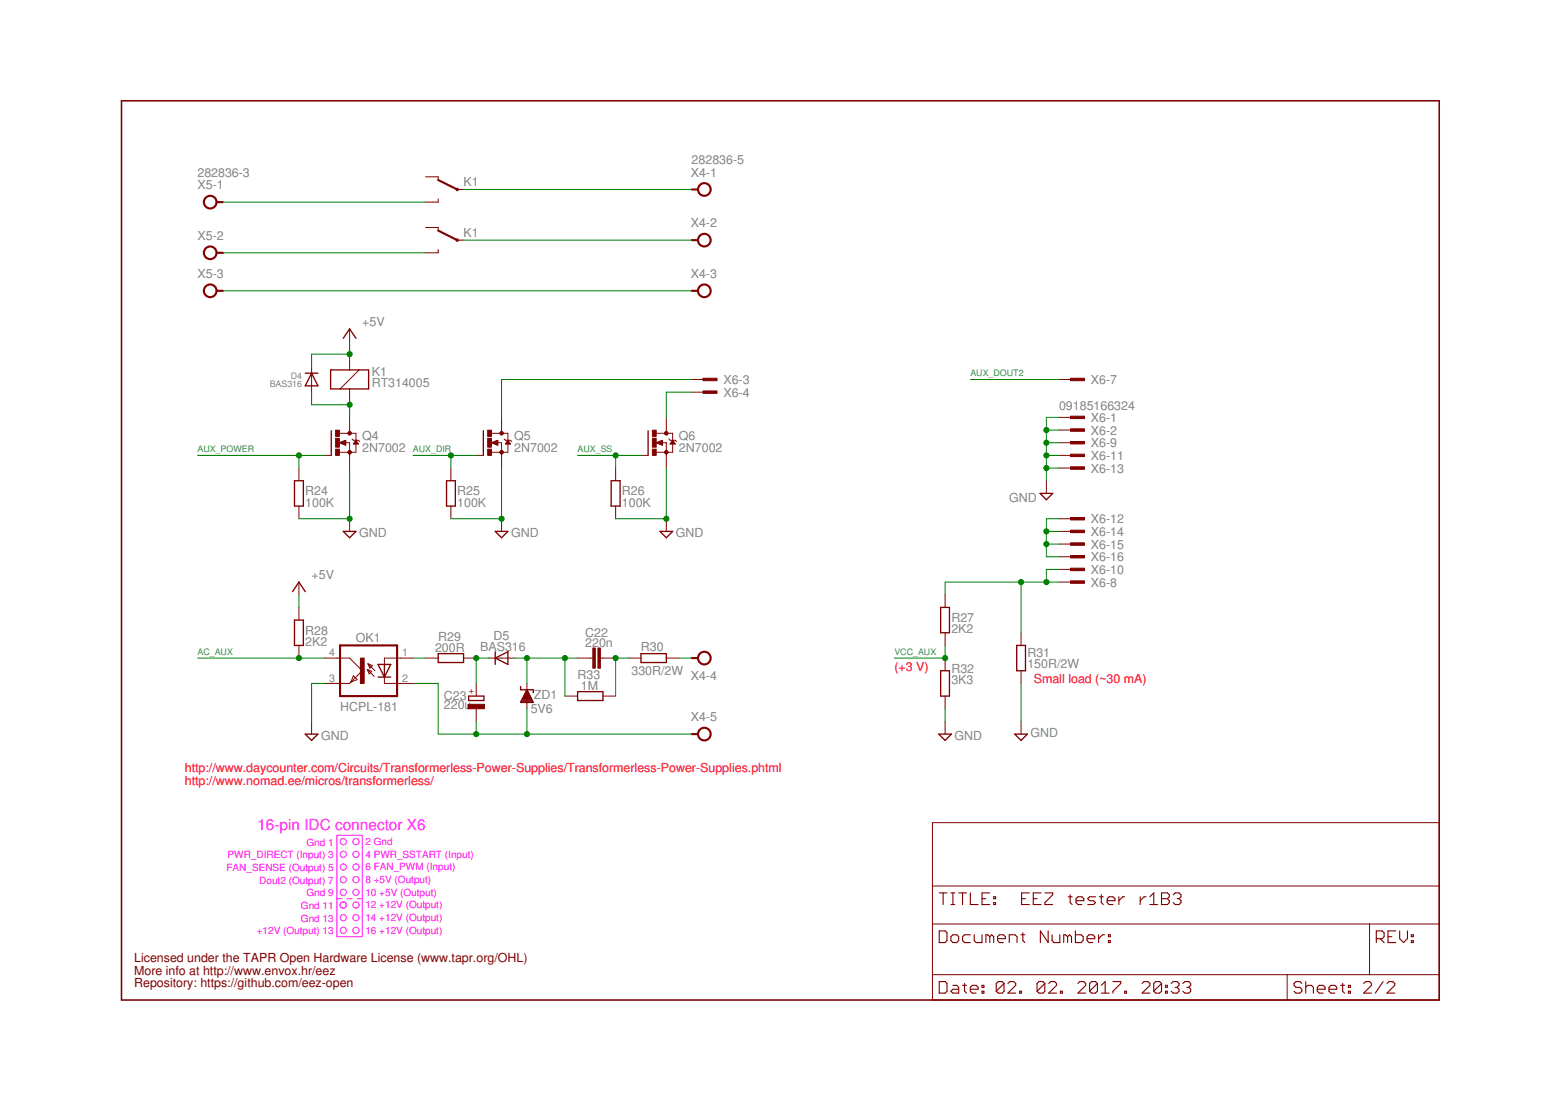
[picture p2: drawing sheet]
<svg xmlns="http://www.w3.org/2000/svg" width="297mm" height="210mm" viewBox="0 0 297 210" stroke-linecap="round" stroke-linejoin="round" font-family="sans-serif">
<g fill="none" stroke="#800000" stroke-width=".4">
<path d="M41.2 38.5h1.2M83.4 34.3l3.7 1.8M131.7 36.1h1.2M41.2 55.4h1.2M41.2 48.2h1.2M83.4 43.9l3.7 1.8M131.7 45.7h1.2M131.7 55.4h1.2M64.7 122.9h10.9v9.7h-10.9zM131.7 139.8h1.2M131.7 125.3h1.2"/>
<circle cx="40" cy="38.5" r="1.21"/>
<circle cx="87.1" cy="36.1" r=".13"/>
<circle cx="134.1" cy="36.1" r="1.21"/>
<circle cx="40" cy="48.2" r="1.21"/>
<circle cx="40" cy="55.4" r="1.21"/>
<circle cx="87.1" cy="45.7" r=".13"/>
<circle cx="134.1" cy="55.4" r="1.21"/>
<circle cx="134.1" cy="45.7" r="1.21"/>
<circle cx="134.1" cy="125.3" r="1.21"/>
<circle cx="134.1" cy="139.8" r="1.21"/>
</g>
<g fill="none" stroke="#800000" stroke-width=".19">
<path d="M81 33.7h2.4v.6M83.4 37.9v.6h-2.4M87.1 36.1h1.2M81 43.3h2.4v.6M83.4 47.5v.7h-2.4M87.1 45.7h1.2M59.3 69.9v4.8M66.6 62.6v2.4M66.6 67.5v3M66.6 74.1v3M66.6 79.5v3M68.4 70.5l-3.7 3.6"/>
<path d="M95.5 79.5v3M126.9 79.5v3M131.7 72.3h2.4M131.7 74.7h2.4M201.7 79.5h2.4M201.7 72.3h2.4M56.9 89.2v2.4M56.9 96.4v2.4M61.7 86.7h1.4M64.6 84.3l1.2-.4v.9zM64.7 82.5h3.1v3.6h-3.2M64.7 84.4l1.9-.1v4.9"/>
<path d="M64.8 84.3h1M65 84.5h.8M65.1 84.2h.7M65.3 84.6h.5M65.4 84h.4M65.6 84.7h.2M65.7 83.9h.1M66.6 98.8v2.4M67 83.6l.3 .3h.9l.3 .2M67.4 84.5h.8M67.4 84.4h.7M67.5 84.3h.6"/>
<path d="M67.6 84.2h.4M67.6 84h.3M67.7 83.9h.1M67.8 83.9l.4 .7h-.9zM85.9 89.2v2.4M85.9 96.4v2.4M90.7 86.7h1.3M93.6 84.3l1.2-.4v.9zM93.6 82.5h3.1v3.6h-3.1M93.7 84.4l1.8-.1v4.9M93.8 84.3h1M94 84.5h.8"/>
<path d="M94 84.2h.8M94.3 84.6h.5M94.3 84h.5M94.5 84.7h.3M94.6 83.9h.2M95.5 98.8v2.4M96 83.6l.2 .3h1l.3 .2M96.3 84.5h.8M96.4 84.4h.7M96.4 84.3h.6M96.5 84.2h.4M96.6 84h.2"/>
<path d="M96.7 83.9h.1M96.7 83.9l.5 .7h-1zM117.2 89.2v2.4M117.2 96.4v2.4M122 86.7h1.4M124.9 84.3l1.3-.4v.9zM125 82.5h3.1v3.6h-3.2M125.1 84.4l1.8-.1v4.9M125.1 84.3h1.1M125.3 84.5h.9M125.4 84.2h.8M125.6 84.6h.6"/>
<path d="M125.7 84h.5M125.9 84.7h.3M126 83.9h.2M126.9 98.8v2.4M127.4 83.6l.2 .3h1l.2 .2M127.7 84.5h.8M127.7 84.4h.7M127.8 84.3h.6M127.9 84.2h.4M128 84h.2M128 83.9h.1M128.1 83.9l.5 .7h-1z"/>
<path d="M199.2 91.6v2.4M201.7 86.7h2.4M201.7 84.3h2.4M201.7 81.9h2.4M201.7 98.8h2.4M201.7 89.2h2.4M56.9 110.9v2.4M56.9 115.7v2.4M180 113.3v2.4M201.7 110.9h2.4M201.7 108.5h2.4M201.7 101.2h2.4"/>
<path d="M201.7 103.6h2.4M201.7 106h2.4M56.9 122.9v2.4M59.3 137.4v2.4M61.7 125.3h4.9l2.4 2.5-2.2 2.1M66.8 129.9l-.2 .3h-4.9M67.3 128.7l.7 .8-1.2 .4zM69.9 127.5l1.4 1.3M69.9 127.5l.9 .4-.5 .5zM70.1 126.4l.8 .4-.5 .5zM70.1 126.4l1.3 1.4M73.2 129v1.2h5.4"/>
<path d="M78.6 125.3h-5.4v1.3M81 125.3h2.4M88.3 125.3h2.4M90.7 130.2v2.4M90.7 135v2.4M93.1 125.3h4.8M100.3 130.2v4.8M107.6 132.6h2.4M110 125.3h2.9M114.3 125.3h2.9M114.8 132.6h2.4M119.6 125.3h2.4"/>
<path d="M126.9 125.3h2.4M180 120.5v2.4M180 125.3v2.5M180 132.6v2.4M180 137.4v2.4M194.4 120.5v2.4M194.4 127.8v2.4M194.4 137.4v2.4M177.5 156.7h96.5v33.8h-96.5zM177.5 176h96.5M177.5 168.8h96.5M260.8 176v9.7"/>
<path d="M177.5 185.7h96.5M245.1 185.7v4.8"/>
</g>
<g fill="none" stroke="#800000" stroke-width=".21">
<path d="M178.8 177.3h1.2l.3 .4v1.5l-.3 .3h-1.2zM178.8 170.1h1.5M179.6 170.1v2.2M181.1 178.4l.3-.3h.8l.3 .3v.8l-.3 .3h-.8l-.3-.3zM181.1 170.1h.7M181.1 172.3h.7M181.4 170.1v2.2M182.5 170.1h1.5M183.3 170.1v2.2M184.8 170.1v2.2h1.4M184.8 178.1h-1.1l-.4 .3v.8l.4 .3h1.1M185.5 178.1v1.1l.4 .3h1.1v-1.4"/>
<path d="M187 171.2h.7M188.5 170.1h-1.5v2.2h1.5M188.5 178.4l-.4-.3h-.4v1.4M188.5 178.4l.3-.3 .4 .3v1.1M188.5 178.4v1.1M189.2 171.9h.4v.4h-.4zM189.2 170.8h.4v.4h-.4zM189.9 178.8h1.5v-.4l-.3-.3h-.8l-.4 .3v.8l.4 .3h.8M192.2 179.5v-1.4h1.1l.4 .3v1.1M194.4 178.1h.7M194.5 171.2h.8M194.8 177.7v1.5l.3 .3"/>
<path d="M196 170.1h-1.5v2.2h1.5M196.7 171.2h.8M198.2 170.1h-1.5v2.2h1.5M199 170.1h1.4v.3l-1.4 1.5v.4h1.4M199.6 177.3v2.2l-1.5-2.2v2.2M200.3 178.1v1.1l.4 .3h1.1v-1.4M203.3 178.4l-.4-.3h-.4v1.4M203.3 178.4v1.1M203.3 178.4l.3-.3 .4 .3v1.1M203.4 170.8h.8M203.8 170.4v1.5l.4 .4M204.8 177.3v2.2h1.1l.3-.3v-.8l-.3-.3h-1.1"/>
<path d="M204.9 171.6h1.5v-.4l-.4-.4h-.7l-.4 .4v.7l.4 .4h.7M207 178.8h1.4v-.4l-.3-.3h-.8l-.3 .3v.8l.3 .3h.8M208.6 170.8h-1.1l-.4 .4 .4 .4h.7l.4 .3-.4 .4h-1.1M209.2 178.1v1.4M209.3 170.8h.8M209.7 170.4v1.5l.4 .4M210.3 178.1h-.4l-.7 .7M210.8 171.6h1.5v-.4l-.4-.4h-.7l-.4 .4v.7l.4 .4h.7M211.1 179.2h.3v.3h-.3zM211.1 178.1h.3v.3h-.3zM213 170.8v1.5M214.1 170.8h-.3l-.8 .8"/>
<path d="M217.1 170.8v1.5M218.2 170.8h-.4l-.7 .8M218.9 172.3h1.5M218.9 170.8l.8-.7v2.2M221.2 170.1h1.1l.4 .3v.4l-.4 .4 .4 .4v.3l-.4 .4h-1.1zM221.2 171.2h1.1M223.4 170.4l.4-.3h.7l.4 .3v.4l-.4 .4M224.1 171.2h.4M224.5 171.2l.4 .4v.3l-.4 .4h-.7l-.4-.4M262.1 178.8h1.1l.3-.4v-.7l-.3-.4h-1.1v2.2M262.8 178.8l.7 .7M264.3 178.4h.7"/>
<path d="M265.8 177.3h-1.5v2.2h1.5M266.5 177.3v1.5l.8 .7 .7-.7v-1.5M268.7 179.2h.4v.3h-.4zM268.7 178.1h.4v.3h-.4zM178.8 187h1.2l.3 .3v1.5l-.3 .4h-1.2zM181.4 187.7h.8l.3 .4v1.1h-1.1l-.3-.4 .3-.4h1.1M183.3 187.7h.7M183.7 187.3v1.5l.3 .4M184.8 188.4h1.4v-.3l-.3-.4h-.8l-.3 .4v.7l.3 .4h.8M187 188.8h.3v.4h-.3zM187 187.7h.3v.4h-.3zM191.2 187.3v1.5l-.4 .4h-.7l-.4-.4"/>
<path d="M191.2 187.3l-.4-.3h-.7l-.4 .3v1.5M191.2 187.3l-1.5 1.5M191.9 187.3l.4-.3h.7l.4 .3v.4l-1.5 1.5h1.5M194.1 188.8h.4v.4h-.4zM198.9 187.3v1.5l-.3 .4h-.8l-.3-.4M198.9 187.3l-.3-.3h-.8l-.3 .3v1.5M198.9 187.3l-1.4 1.5M199.7 187.3l.4-.3h.7l.4 .3v.4l-1.5 1.5h1.5M201.9 188.8h.4v.4h-.4zM205.3 187.3l.3-.3h.8l.3 .3v.4l-1.4 1.5h1.4M209 187.3v1.5l-.4 .4h-.8l-.3-.4M209 187.3l-.4-.3h-.8l-.3 .3v1.5"/>
<path d="M209 187.3l-1.5 1.5M209.7 189.2h1.5M209.7 187.7l.7-.7v2.2M211.9 187h1.5v.3l-1.5 1.5v.4M214.1 188.8h.4v.4h-.4zM217.5 187.3l.3-.3h.8l.3 .3v.4l-1.4 1.5h1.4M221.2 187.3v1.5l-.4 .4h-.8l-.3-.4M221.2 187.3l-.4-.3h-.8l-.3 .3v1.5M221.2 187.3l-1.5 1.5M221.9 188.8h.4v.4h-.4zM221.9 187.7h.4v.4h-.4zM223 187.3l.4-.3h.7l.4 .3v.4l-.4 .4"/>
<path d="M223.8 188.1h.3M224.1 188.1l.4 .3v.4l-.4 .4h-.7l-.4-.4M225.2 187.3l.4-.3h.8l.3 .3v.4l-.3 .4M226 188.1h.4M226.4 188.1l.3 .3v.4l-.3 .4h-.8l-.4-.4M247.9 187.3l-.4-.3h-.7l-.4 .3v.4l.4 .4h.7l.4 .3v.4l-.4 .4h-.7l-.4-.4M248.6 188.1l.4-.4h.7l.4 .4v1.1M248.6 187v2.2M250.8 188.4h1.5v-.3l-.4-.4h-.7l-.4 .4v.7l.4 .4h.7M253 188.4h1.5v-.3l-.3-.4h-.8l-.4 .4v.7l.4 .4h.8M255.3 187.7h.7M255.7 187.3v1.5l.3 .4"/>
<path d="M256.8 188.8h.3v.4h-.3zM256.8 187.7h.3v.4h-.3zM259.7 187.3l.3-.3h.8l.3 .3v.4l-1.4 1.5h1.4M263.4 187l-1.5 2.2M264.1 187.3l.4-.3h.7l.4 .3v.4l-1.5 1.5h1.5"/>
</g>
<path d="M23.1 19.2h250.9v171.3h-250.9z" fill="none" stroke="#800000" stroke-width=".3"/>
<g fill="none" stroke="#800000" stroke-width=".25">
<path d="M58.1 71.1h2.4M59.3 71.1l1.2 2.4h-2.4zM62.9 70.5h7.3v3.6h-7.3zM65.4 64.4l1.2-1.8 1.2 1.8M56.1 91.6h1.7v4.8h-1.7zM63.1 82v4.7M85 91.6h1.7v4.8h-1.7zM92 82v4.7M116.4 91.6h1.7v4.8h-1.7zM123.4 82v4.7M198 94h2.4l-1.2 1.2zM55.7 112.7l1.2-1.8 1.2 1.8"/>
<path d="M56.1 118.1h1.7v4.8h-1.7zM65.4 101.2h2.4l-1.2 1.2zM94.3 101.2h2.4l-1.2 1.2zM125.7 101.2h2.4l-1.2 1.2zM179.1 115.7h1.7v4.8h-1.7zM58.1 139.8h2.4l-1.2 1.2zM72 126.6h2.4l-1.2 2.4zM72 129h2.4M73.2 126.6v2.4M83.4 124.5h4.9v1.7h-4.9zM89.2 132.6h2.9v.8h-2.9zM94.3 125.3l2.4-1.2v2.5z"/>
<path d="M94.3 124.1v2.5M99.1 130.8v.6h2.4v.6M99.2 133.7h2.3M99.3 133.5h2.1M99.4 133.3h1.9M99.5 133.1h1.7M99.6 132.9h1.5M99.7 132.7h1.3M99.8 132.5h1.1M99.9 132.2h.9M100 132h.7M100.1 131.8h.5"/>
<path d="M100.2 131.6h.3M100.3 131.4l1.2 2.4h-2.4zM110 131.7h4.8v1.7h-4.8zM122 124.5h4.9v1.7h-4.9zM178.8 139.8h2.4l-1.2 1.2zM179.1 127.8h1.7v4.8h-1.7zM193.2 139.8h2.4l-1.2 1.2zM193.6 122.9h1.7v4.9h-1.7z"/>
</g>
<g fill="#800000" stroke="#800000" stroke-width=".19">
<path d="M63.9 85.6h.7v1.1h-.7z"/>
<path d="M63.9 81.9h.7v1.2h-.7z"/>
<path d="M63.9 83.5h.7v1.7h-.7z"/>
<path d="M113.9 123.4h.4v3.9h-.4z"/>
<path d="M112.9 123.4h.4v3.9h-.4z"/>
<path d="M203.8 79.3h2.7v.4h-2.7z"/>
<path d="M203.8 81.7h2.7v.4h-2.7z"/>
<path d="M203.8 110.6h2.7v.5h-2.7z"/>
<path d="M203.8 84.1h2.7v.5h-2.7z"/>
<path d="M203.8 108.2h2.7v.5h-2.7z"/>
<path d="M203.8 86.5h2.7v.5h-2.7z"/>
<path d="M203.8 98.6h2.7v.4h-2.7z"/>
<path d="M203.8 88.9h2.7v.5h-2.7z"/>
<path d="M203.8 101h2.7v.5h-2.7z"/>
<path d="M203.8 103.4h2.7v.5h-2.7z"/>
<path d="M203.8 105.8h2.7v.5h-2.7z"/>
<path d="M68.6 125.3h.7v4.9h-.7z"/>
<path d="M89.1 134.2h3.1v.8h-3.1z"/>
<path d="M133.9 72.1h2.6v.4h-2.6z"/>
<path d="M133.9 74.5h2.6v.4h-2.6z"/>
<path d="M92.9 85.6h.7v1.1h-.7z"/>
<path d="M92.9 81.9h.7v1.2h-.7z"/>
<path d="M92.9 83.5h.7v1.7h-.7z"/>
<path d="M124.2 85.6h.7v1.1h-.7z"/>
<path d="M124.2 81.9h.7v1.2h-.7z"/>
<path d="M124.2 83.5h.7v1.7h-.7z"/>
<path d="M203.8 72.1h2.7v.4h-2.7z"/>
</g>
<g fill="#800000" stroke="#800000" stroke-width=".19">
<circle cx="66.6" cy="82.5" r=".34"/>
<circle cx="66.6" cy="86.1" r=".34"/>
<circle cx="95.5" cy="82.5" r=".34"/>
<circle cx="95.5" cy="86.1" r=".34"/>
<circle cx="126.9" cy="82.5" r=".34"/>
<circle cx="126.9" cy="86.1" r=".34"/>
</g>
<g fill="none" stroke="#008000" stroke-width=".19">
<path d="M42.4 38.5h38.6M88.3 36.1h43.4M42.4 48.2h38.6M42.4 55.4h89.3M88.3 45.7h43.4M59.3 74.7v2.4h7.3v2.4M66.6 65v2.5h-7.3v2.4M131.7 72.3h-36.2v7.2M131.7 74.7h-4.8v4.8M184.8 72.3h16.9M201.7 79.5h-2.5v12.1M37.6 86.7h24.1"/>
<path d="M56.9 86.7v2.5M66.6 89.2v9.6h-9.7M78.6 86.7h12.1M85.9 86.7v2.5M95.5 89.2v9.6h-9.6M110 86.7h12M117.2 86.7v2.5M126.9 89.2v9.6h-9.7M199.2 84.3h2.5M199.2 81.9h2.5M199.2 86.7h2.5M199.2 89.2h2.5"/>
<path d="M201.7 98.8h-2.5v7.2h2.5M56.9 113.3v2.4M194.4 110.9v9.6M199.2 103.6h2.5M199.2 101.2h2.5M201.7 108.5h-2.5v2.4M201.7 110.9h-21.7v2.4M37.6 125.3h24.1M61.7 130.2h-2.4v7.2M78.6 130.2h4.8v9.6h48.3M78.6 125.3h2.4M90.7 137.4v2.4"/>
<path d="M93.1 125.3h-2.4v4.9M97.9 125.3h12.1M100.3 125.3v4.9M100.3 135v4.8M107.6 125.3v7.3M119.6 125.3h-2.4v7.3M129.3 125.3h2.4M180 122.9v2.4h-9.7M180 135v2.4M194.4 130.2v7.2"/>
</g>
<g fill="#008000" stroke="#008000" stroke-width=".19">
<circle cx="66.6" cy="98.8" r=".49"/>
<circle cx="199.2" cy="84.3" r=".49"/>
<circle cx="199.2" cy="81.9" r=".49"/>
<circle cx="199.2" cy="86.7" r=".49"/>
<circle cx="199.2" cy="89.2" r=".49"/>
<circle cx="95.5" cy="98.8" r=".49"/>
<circle cx="126.9" cy="98.8" r=".49"/>
<circle cx="66.6" cy="67.5" r=".49"/>
<circle cx="66.6" cy="77.1" r=".49"/>
<circle cx="56.9" cy="86.7" r=".49"/>
<circle cx="107.6" cy="125.3" r=".49"/>
<circle cx="100.3" cy="125.3" r=".49"/>
<circle cx="56.9" cy="125.3" r=".49"/>
<circle cx="100.3" cy="139.8" r=".49"/>
<circle cx="90.7" cy="139.8" r=".49"/>
<circle cx="90.7" cy="125.3" r=".49"/>
<circle cx="117.2" cy="125.3" r=".49"/>
<circle cx="85.9" cy="86.7" r=".49"/>
<circle cx="117.2" cy="86.7" r=".49"/>
<circle cx="180" cy="125.3" r=".49"/>
<circle cx="199.2" cy="110.9" r=".49"/>
<circle cx="194.4" cy="110.9" r=".49"/>
<circle cx="199.2" cy="103.6" r=".49"/>
<circle cx="199.2" cy="101.2" r=".49"/>
</g>
<g fill="none" stroke="#f0f" stroke-width=".19">
<path d="M64.2 159.1h4.8v19.3h-4.8zM64.2 171.2h.9M66.1 171.2h1M68 171.2h1"/>
<circle cx="65.4" cy="170" r=".59"/>
<circle cx="65.4" cy="174.8" r=".59"/>
<circle cx="65.4" cy="167.6" r=".59"/>
<circle cx="65.4" cy="162.7" r=".59"/>
<circle cx="65.4" cy="160.3" r=".59"/>
<circle cx="65.4" cy="165.1" r=".59"/>
<circle cx="65.4" cy="177.2" r=".59"/>
<circle cx="65.4" cy="172.4" r=".59"/>
<circle cx="67.8" cy="174.8" r=".59"/>
<circle cx="67.8" cy="172.4" r=".59"/>
<circle cx="67.8" cy="170" r=".59"/>
<circle cx="67.8" cy="160.3" r=".59"/>
<circle cx="67.8" cy="167.6" r=".59"/>
<circle cx="67.8" cy="162.7" r=".59"/>
<circle cx="67.8" cy="177.2" r=".59"/>
<circle cx="67.8" cy="165.1" r=".59"/>
</g>
<text font-size="2.9" fill="#f0f" x="49" y="158.2">16-pin IDC connector X6</text>
<g font-size="2.4" fill="#808080">
<text x="37.6" y="33.7">282836-3</text>
<text x="88.3" y="35.5">K1</text>
<text x="131.5" y="33.7">X4-1</text>
<text x="131.7" y="31.1">282836-5</text>
<text x="37.6" y="36.1">X5-1</text>
<text x="37.6" y="45.7">X5-2</text>
<text x="88.3" y="45.1">K1</text>
<text x="131.5" y="43.3">X4-2</text>
<text x="37.6" y="53">X5-3</text>
<text x="131.5" y="53">X4-3</text>
<text x="69" y="62">+5V</text>
<text x="70.8" y="71.7">K1</text>
<text x="70.8" y="73.7">RT314005</text>
<text x="137.7" y="73.1">X6-3</text>
<text x="137.7" y="75.5">X6-4</text>
<text x="207.7" y="73.1">X6-7</text>
<text x="69" y="83.7">Q4</text>
<text x="97.9" y="83.7">Q5</text>
<text x="129.3" y="83.7">Q6</text>
<text x="201.7" y="78.2">09185166324</text>
<text x="207.7" y="80.4">X6-1</text>
<text x="207.7" y="82.8">X6-2</text>
<text x="69" y="86.1">2N7002</text>
<text x="97.9" y="86.1">2N7002</text>
<text x="129.3" y="86.1">2N7002</text>
<text x="207.7" y="85.2">X6-9</text>
<text x="207.7" y="87.6">X6-11</text>
<text x="58.1" y="94.4">R24</text>
<text x="87.1" y="94.4">R25</text>
<text x="118.4" y="94.4">R26</text>
<text x="192.2" y="95.7">GND</text>
<text x="207.7" y="90">X6-13</text>
<text x="58.1" y="96.5">100K</text>
<text x="87.1" y="96.5">100K</text>
<text x="118.4" y="96.5">100K</text>
<text x="207.7" y="99.7">X6-12</text>
<text x="68.4" y="102.3">GND</text>
<text x="97.3" y="102.3">GND</text>
<text x="128.7" y="102.3">GND</text>
<text x="207.7" y="102.1">X6-14</text>
<text x="207.7" y="104.5">X6-15</text>
<text x="207.7" y="106.9">X6-16</text>
<text x="59.3" y="110.3">+5V</text>
<text x="207.7" y="111.7">X6-8</text>
<text x="207.7" y="109.3">X6-10</text>
<text x="181.2" y="118.5">R27</text>
<text x="58.1" y="123.1">2K2</text>
<text x="58.1" y="120.9">R28</text>
<text x="67.8" y="122.2">OK1</text>
<text x="82.8" y="124.3">200R</text>
<text x="83.4" y="122.1">R29</text>
<text x="91.4" y="123.9">BAS316</text>
<text x="93.9" y="121.9">D5</text>
<text x="111.4" y="123.2">220n</text>
<text x="111.4" y="121.4">C22</text>
<text x="122" y="123.9">R30</text>
<text x="181.2" y="120.6">2K2</text>
<text x="195.6" y="125.1">R31</text>
<text x="110" y="129.4">R33</text>
<text x="110.6" y="131.5">1M</text>
<text x="120.2" y="128.5">330R/2W</text>
<text x="131.5" y="129.5">X4-4</text>
<text x="181.2" y="130.3">3K3</text>
<text x="181.2" y="128.1">R32</text>
<text x="195.6" y="127.3">150R/2W</text>
<text x="64.8" y="135.5">HCPL-181</text>
<text x="84.5" y="135.1">220u</text>
<text x="84.5" y="133.3">C23</text>
<text x="101.1" y="135.8">5V6</text>
<text x="101.7" y="133.2">ZD1</text>
<text x="131.5" y="137.4">X4-5</text>
<text x="61.1" y="140.9">GND</text>
<text x="181.8" y="141">GND</text>
<text x="196.2" y="140.4">GND</text>
</g>
<g font-size="2.4" fill="#f00">
<text x="170.3" y="127.8">(+3 V)</text>
<text x="196.8" y="130.2">Small load (~30 mA)</text>
<text x="35.2" y="147.1">http://www.daycounter.com/Circuits/Transformerless-Power-Supplies/Transformerless-Power-Supplies.phtml</text>
<text x="35.2" y="149.5">http://www.nomad.ee/micros/transformerless/</text>
</g>
<g font-size="2.4" fill="#800000">
<text x="25.5" y="183.2">Licensed under the TAPR Open Hardware License (www.tapr.org/OHL)</text>
<text x="25.5" y="185.7">More info at http://www.envox.hr/eez</text>
<text x="25.5" y="188.1">Repository: https://github.com/eez-open</text>
</g>
<g font-size="2" fill="#808080">
<text x="62.7" y="125">4</text>
<text x="76.5" y="125">1</text>
<text x="62.7" y="129.8">3</text>
<text x="76.5" y="129.8">2</text>
</g>
<g font-size="1.9" fill="#f0f">
<text x="58.4" y="161.1">Gnd 1</text>
<text x="69.6" y="160.9">2 Gnd</text>
<text x="43.1" y="165.9">FAN_SENSE (Output) 5</text>
<text x="43.3" y="163.5">PWR_DIRECT (Input) 3</text>
<text x="69.6" y="163.3">4 PWR_SSTART (Input)</text>
<text x="69.6" y="165.8">6 FAN_PWM (Input)</text>
<text x="49.4" y="168.3">Dout2 (Output) 7</text>
<text x="57.3" y="173.1">Gnd 11</text>
<text x="58.4" y="170.7">Gnd 9</text>
<text x="69.6" y="168.2">8 +5V (Output)</text>
<text x="69.6" y="170.6">10 +5V (Output)</text>
<text x="69.6" y="173">12 +12V (Output)</text>
<text x="48.9" y="178">+12V (Output) 13</text>
<text x="57.3" y="175.6">Gnd 13</text>
<text x="69.6" y="175.4">14 +12V (Output)</text>
<text x="69.6" y="177.8">16 +12V (Output)</text>
</g>
<g font-size="1.7" fill="#008080">
<text x="184.8" y="71.7">AUX_DOUT2</text>
<text x="37.6" y="86.1">AUX_POWER</text>
<text x="78.6" y="86.1">AUX_DIR</text>
<text x="110" y="86.1">AUX_SS</text>
<text x="37.6" y="124.7">AC_AUX</text>
<text x="170.3" y="124.7">VCC_AUX</text>
</g>
<g font-size="1.7" fill="#808080">
<text x="51.4" y="73.7">BAS316</text>
<text x="55.4" y="72.1">D4</text>
</g>
<text font-size="1.7" fill="#800000" x="90.1" y="132.2" transform="rotate(-90 90.1 132.2)">+</text>
</svg>
